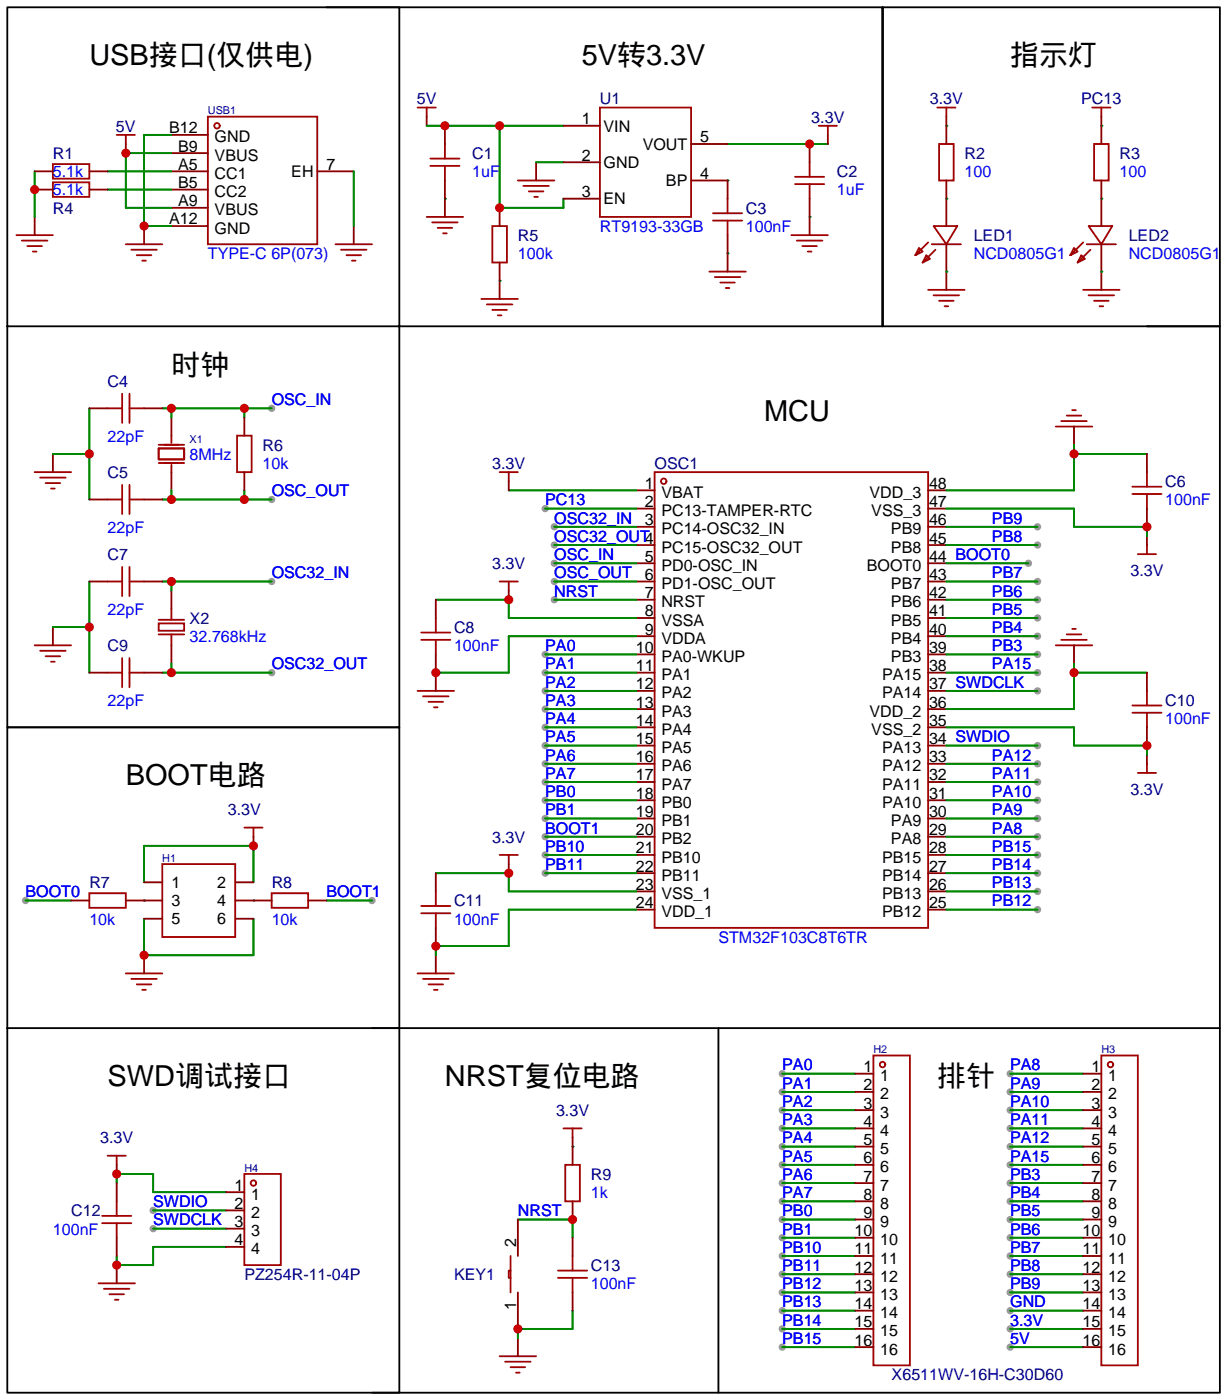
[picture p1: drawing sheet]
<svg xmlns="http://www.w3.org/2000/svg" width="171mm" height="195mm" viewBox="0 0 171 195" stroke-linecap="round" stroke-linejoin="round" font-family="sans-serif">
<g fill="#999">
<circle cx="37.8" cy="81" r=".51"/>
<circle cx="37.8" cy="93.7" r=".51"/>
<circle cx="77.2" cy="73.4" r=".51"/>
<circle cx="77.2" cy="75.9" r=".51"/>
<circle cx="77.2" cy="78.5" r=".51"/>
<circle cx="77.2" cy="81" r=".51"/>
<circle cx="77.2" cy="83.6" r=".51"/>
<circle cx="75.9" cy="91.2" r=".51"/>
<circle cx="75.9" cy="93.7" r=".51"/>
<circle cx="75.9" cy="96.3" r=".51"/>
<circle cx="75.9" cy="98.8" r=".51"/>
<circle cx="75.9" cy="101.3" r=".51"/>
<circle cx="75.9" cy="103.9" r=".51"/>
<circle cx="75.9" cy="106.4" r=".51"/>
<circle cx="75.9" cy="109" r=".51"/>
<circle cx="75.9" cy="111.5" r=".51"/>
<circle cx="75.9" cy="114" r=".51"/>
<circle cx="75.9" cy="116.6" r=".51"/>
<circle cx="75.9" cy="121.7" r=".51"/>
<circle cx="75.9" cy="119.1" r=".51"/>
<circle cx="144.5" cy="73.4" r=".51"/>
<circle cx="144.5" cy="75.9" r=".51"/>
<circle cx="143.3" cy="78.5" r=".51"/>
<circle cx="144.5" cy="81" r=".51"/>
<circle cx="144.5" cy="83.6" r=".51"/>
<circle cx="144.5" cy="86.1" r=".51"/>
<circle cx="144.5" cy="88.6" r=".51"/>
<circle cx="144.5" cy="91.2" r=".51"/>
<circle cx="144.5" cy="93.7" r=".51"/>
<circle cx="144.5" cy="96.3" r=".51"/>
<circle cx="144.5" cy="103.9" r=".51"/>
<circle cx="144.5" cy="106.4" r=".51"/>
<circle cx="144.5" cy="109" r=".51"/>
<circle cx="144.5" cy="111.5" r=".51"/>
<circle cx="144.5" cy="114" r=".51"/>
<circle cx="144.5" cy="116.6" r=".51"/>
<circle cx="144.5" cy="121.7" r=".51"/>
<circle cx="144.5" cy="124.2" r=".51"/>
<circle cx="144.5" cy="126.7" r=".51"/>
<circle cx="144.5" cy="119.1" r=".51"/>
<circle cx="37.8" cy="56.9" r=".51"/>
<circle cx="37.8" cy="69.6" r=".51"/>
<circle cx="109" cy="149.6" r=".51"/>
<circle cx="109" cy="152.1" r=".51"/>
<circle cx="109" cy="154.7" r=".51"/>
<circle cx="109" cy="157.2" r=".51"/>
<circle cx="109" cy="159.8" r=".51"/>
<circle cx="109" cy="162.3" r=".51"/>
<circle cx="109" cy="164.8" r=".51"/>
<circle cx="109" cy="167.4" r=".51"/>
<circle cx="109" cy="169.9" r=".51"/>
<circle cx="109" cy="172.5" r=".51"/>
<circle cx="109" cy="175" r=".51"/>
<circle cx="109" cy="177.5" r=".51"/>
<circle cx="109" cy="180.1" r=".51"/>
<circle cx="109" cy="182.6" r=".51"/>
<circle cx="109" cy="185.2" r=".51"/>
<circle cx="140.7" cy="149.6" r=".51"/>
<circle cx="140.7" cy="152.1" r=".51"/>
<circle cx="140.7" cy="154.7" r=".51"/>
<circle cx="140.7" cy="157.2" r=".51"/>
<circle cx="140.7" cy="159.8" r=".51"/>
<circle cx="140.7" cy="162.3" r=".51"/>
<circle cx="140.7" cy="164.8" r=".51"/>
<circle cx="140.7" cy="169.9" r=".51"/>
<circle cx="140.7" cy="172.5" r=".51"/>
<circle cx="140.7" cy="175" r=".51"/>
<circle cx="140.7" cy="180.1" r=".51"/>
<circle cx="140.7" cy="182.6" r=".51"/>
<circle cx="140.7" cy="185.2" r=".51"/>
<circle cx="140.7" cy="187.7" r=".51"/>
<circle cx="140.7" cy="177.5" r=".51"/>
<circle cx="140.7" cy="167.4" r=".51"/>
<circle cx="109" cy="187.7" r=".51"/>
<circle cx="21.3" cy="168.7" r=".51"/>
<circle cx="21.3" cy="171.2" r=".51"/>
<circle cx="51.8" cy="125.5" r=".51"/>
<circle cx="3.6" cy="125.5" r=".51"/>
<circle cx="75.9" cy="70.9" r=".51"/>
</g>
<g fill="none" stroke="#a10000" stroke-width=".25">
<path d="M16.3 18.8h2.5M17.5 18.8v1.3M29 16.3h15.2v17.7h-15.2zM58.2 15h2.5M59.4 15v1.3M83.6 15h12.7v15.2h-12.7zM114 17.5h2.6M115.3 17.5v1.3M130.6 15h2.5M131.8 15v1.3M152.1 15h2.6M153.4 15v1.3"/>
<path d="M2.3 32.8h5.1M3 33.5h3.6M3.8 34.3h2M4.6 35.1h.5M7.4 22.9h5v2h-5zM7.4 25.4h5v2h-5zM17.5 34h5.1M18.3 34.8h3.5M19 35.6h2.1M19.8 36.3h.5M46.7 34h5.1M47.5 34.8h3.6"/>
<path d="M48.3 35.6h2M49 36.3h.5M59.4 30.2h5.1M59.9 23.1h4.1M59.9 22.1h4.1M60.2 31h3.6M61 31.8h2M61.7 32.5h.5M62 20.1v2M62 23.1v2M68.6 31.5h2v5.1h-2zM72.1 25.1h5.1"/>
<path d="M72.9 25.9h3.6M73.7 26.7h2M74.4 27.4h.5M98.8 37.8h5.1M99.3 30.7h4.1M99.3 29.7h4.1M99.6 38.6h3.5M100.3 39.4h2.1M101.3 27.7v2M101.3 30.7v2.1M110.2 32.8h5.1M110.7 25.7h4.1"/>
<path d="M110.7 24.6h4.1M111 33.5h3.6M111.8 34.3h2M112.5 35.1h.5M112.8 22.6v2M112.8 25.7v2M128 34.5l.5 .6-1 .5zM129 35.6l.5 .5-1 .5zM129.3 33.8l-1.8 1.8M129.8 34h4.1M130 31.5h3.3l-1.5 2.5zM130.3 34.8l-1.8 1.8"/>
<path d="M130.8 20.1h2v5h-2zM149.6 34.5l.5 .6-1 .5zM150.6 35.6l.5 .5-1 .5zM150.9 33.8l-1.8 1.8M151.4 34h4M151.6 31.5h3.3l-1.5 2.5zM151.9 34.8l-1.8 1.8M152.4 20.1h2v5h-2zM15 56.9h2M17 54.9v4M18 56.9h2.1M18 54.9v4"/>
<path d="M67.1 41.7h5M67.8 42.4h3.6M68.6 43.2h2M69.3 43.9h.5M101.1 40.1h.5M129.3 40.4h5.1M130 41.1h3.6M130.8 41.9h2M131.6 42.7h.5M147.1 59.4h5M147.8 58.7h3.6M148.6 57.9h2"/>
<path d="M149.4 57.2h.5M150.9 40.4h5.1M151.6 41.1h3.6M152.4 41.9h2M153.2 42.7h.5M4.8 65.8h5.1M5.6 66.5h3.5M6.3 67.3h2.1M7.1 68.1h.5M15 69.6h2M17 67.6v4M17 79v4.1"/>
<path d="M18 67.6v4M18 79v4.1M18 69.6h2.1M22.1 62.5h3.6v1.5h-3.6zM22.1 64.5h3.6M22.1 62h3.6M23.9 60.7v1M23.9 64.8v1M33 60.7h2.1v5.1h-2.1zM69.6 65.8h2.5M70.9 65.8v1.3M91.2 65.8h38.1v63.5h-38.1z"/>
<path d="M157.7 68.8h4.1M157.7 67.8h4.1M158.5 77.2h2.5M159.8 65.8v2M159.8 68.8v2.1M159.8 75.9v1.3M4.8 89.9h5.1M5.6 90.7h3.5M6.3 91.4h2.1M7.1 92.2h.5M15 81h2M15 93.7h2"/>
<path d="M17 91.7v4.1M18 81h2.1M18 91.7v4.1M18 93.7h2.1M22.1 86.9h3.6v1h-3.6zM22.1 88.4h3.6M22.1 86.4h3.6M23.9 84.8v1.6M23.9 88.4v1.5M58.2 96.3h5M58.7 89.2h4M58.7 88.1h4"/>
<path d="M58.9 97h3.6M59.7 97.8h2M60.5 98.6h.5M60.7 86.1v2M60.7 89.2v2M69.6 81h2.5M70.9 81v1.3M147.1 89.9h5M147.8 89.2h3.6M148.6 88.4h2M149.4 87.6h.5M157.7 99.3h4.1"/>
<path d="M157.7 98.3h4.1M159.8 96.3v2M159.8 99.3v2M34 115.3h2.6M35.3 115.3v1.3M69.6 119.1h2.5M70.9 119.1v1.3M158.5 107.7h2.5M159.8 106.4v1.3M12.4 124.5h5.1v2h-5.1zM17.5 135.6h5.1M18.3 136.4h3.5"/>
<path d="M19 137.2h2.1M19.8 137.9h.5M22.6 120.4h10.2v10.2h-10.2zM37.8 124.5h5.1v2h-5.1zM58.2 135.6h5M58.7 126.2h4M58.7 127.3h4M58.9 136.4h3.6M59.7 137.2h2M60.5 137.9h.5M60.7 124.2v2M60.7 127.3v2"/>
<path d="M78.5 157.2h2.5M79.8 157.2v1.3M121.7 147.1h5v43.1h-5zM153.4 147.1h5.1v43.1h-5.1zM13.7 178.8h5.1M14.2 170.4h4.1M14.2 169.4h4.1M14.5 179.6h3.5M15 161h2.5M16.3 161v1.3M16.3 167.4v2M16.3 170.4v2.1"/>
<path d="M34 163.6h5.1v12.7h-5.1zM71.1 177h-.2v1.1h.2M71.1 175v5.1M77.7 177h4.1M77.7 178.1h4.1M78.7 162.3h2.1v5.1h-2.1zM79.8 175v2M79.8 178.1v2M15.2 180.3h2.1M16 181.1h.5M69.6 189h5.1M70.4 189.7h3.5"/>
<path d="M71.1 190.5h2.1M71.9 191.3h.5"/>
<circle cx="30.2" cy="17.5" r=".38"/>
<circle cx="92.5" cy="67.1" r=".38"/>
<circle cx="122.9" cy="148.3" r=".38"/>
<circle cx="154.7" cy="148.3" r=".38"/>
<circle cx="35.3" cy="164.8" r=".38"/>
</g>
<g fill="none" stroke="#870000" stroke-width=".25">
<path d="M23.9 18.8h5.1M59.4 16.3v1.2M62 17.5v2.6M78.5 17.5h5.1M115.3 18.8v1.3M131.8 16.3v3.8M153.4 16.3v3.8M4.8 23.9h2.6M4.8 26.4h2.6M4.8 30.2v2.6M12.4 23.9h2.6M12.4 26.4h2.6"/>
<path d="M17.5 20.1v1.2M20.1 31.5v2.5M23.9 23.9h5.1M23.9 31.5h5.1M23.9 29h5.1M23.9 26.4h5.1M23.9 21.3h5.1M44.2 23.9h5.1M49.3 31.5v2.5M62 25.1v5.1M69.6 29v2.5M69.6 36.6v5.1"/>
<path d="M74.7 22.6v2.5M78.5 22.6h5.1M78.5 27.7h5.1M96.3 25.1h5v2.6M96.3 20.1h5M101.3 32.8v5M112.8 20.1v2.5M112.8 27.7v5.1M131.8 25.1v6.4M131.8 34v6.4M153.4 25.1v6.4M153.4 34v6.4"/>
<path d="M12.4 56.9h2.6M20.1 56.9h2.5M23.9 58.2v2.5M34 58.2v2.5M149.6 59.4v2.6M7.4 63.2v2.6M12.4 69.6h2.6M20.1 69.6h2.5M23.9 65.8v2.5M34 65.8v2.5M70.9 67.1v1.2M88.6 68.3h2.6"/>
<path d="M88.6 70.9h2.6M88.6 73.4h2.6M88.6 75.9h2.6M88.6 78.5h2.6M129.3 68.3h2.5M129.3 70.9h2.5M129.3 73.4h2.5M129.3 75.9h2.5M129.3 78.5h2.5M159.8 63.2v2.6M159.8 70.9v2.5M159.8 74.7v1.2"/>
<path d="M7.4 87.4v2.5M12.4 81h2.6M12.4 93.7h2.6M20.1 81h2.5M20.1 93.7h2.5M23.9 82.3v2.5M23.9 89.9v2.6M60.7 83.6v2.5M60.7 91.2v5.1M70.9 82.3v1.3M88.6 81h2.6M88.6 83.6h2.6"/>
<path d="M88.6 86.1h2.6M88.6 88.6h2.6M88.6 91.2h2.6M88.6 93.7h2.6M88.6 96.3h2.6M88.6 98.8h2.6M129.3 81h2.5M129.3 83.6h2.5M129.3 86.1h2.5M129.3 88.6h2.5M129.3 91.2h2.5M129.3 93.7h2.5"/>
<path d="M129.3 96.3h2.5M129.3 98.8h2.5M149.6 89.9v2.6M159.8 93.7v2.6M35.3 116.6v1.3M88.6 101.3h2.6M88.6 103.9h2.6M88.6 106.4h2.6M88.6 109h2.6M88.6 111.5h2.6M88.6 114h2.6M88.6 116.6h2.6"/>
<path d="M88.6 119.1h2.6M129.3 101.3h2.5M129.3 103.9h2.5M129.3 106.4h2.5M129.3 109h2.5M129.3 111.5h2.5M129.3 114h2.5M129.3 116.6h2.5M129.3 119.1h2.5M159.8 101.3v2.6M159.8 105.2v1.2M9.9 125.5h2.5"/>
<path d="M17.5 125.5h5.1M20.1 133.1v2.5M20.1 122.9h2.5M20.1 128h2.5M32.8 122.9h2.5M32.8 125.5h5M32.8 128h2.5M42.9 125.5h2.6M60.7 121.7v2.5M60.7 129.3v2.5M60.7 133.1v2.5M70.9 120.4v1.3"/>
<path d="M88.6 121.7h2.6M88.6 124.2h2.6M88.6 126.7h2.6M129.3 121.7h2.5M129.3 124.2h2.5M129.3 126.7h2.5M79.8 158.5v3.8M119.1 149.6h2.6M119.1 152.1h2.6M119.1 154.7h2.6M119.1 157.2h2.6M119.1 159.8h2.6"/>
<path d="M150.9 149.6h2.5M150.9 152.1h2.5M150.9 154.7h2.5M150.9 157.2h2.5M150.9 159.8h2.5M16.3 162.3v1.3M16.3 164.8v2.6M16.3 172.5v2.5M16.3 176.3v2.5M31.5 166.1h2.5M31.5 168.7h2.5M31.5 171.2h2.5"/>
<path d="M31.5 173.7h2.5M72.1 169.9v5.1M79.8 167.4v2.5M79.8 172.5v2.5M119.1 162.3h2.6M119.1 164.8h2.6M119.1 167.4h2.6M119.1 169.9h2.6M119.1 172.5h2.6M119.1 175h2.6M119.1 177.5h2.6M150.9 162.3h2.5"/>
<path d="M150.9 164.8h2.5M150.9 167.4h2.5M150.9 169.9h2.5M150.9 172.5h2.5M150.9 175h2.5M150.9 177.5h2.5M72.1 180.1v5.1M72.1 186.4v2.6M79.8 180.1v2.5M119.1 180.1h2.6M119.1 182.6h2.6M119.1 185.2h2.6"/>
<path d="M119.1 187.7h2.6M150.9 180.1h2.5M150.9 182.6h2.5M150.9 185.2h2.5M150.9 187.7h2.5"/>
</g>
<g fill="none" stroke="#008700" stroke-width=".25">
<path d="M23.9 18.8h-3.8v12.7h3.8M59.4 17.5h19.1M69.6 17.5v11.5h8.9v-1.3M131.8 17.5h.1M153.4 17.5h.1M4.8 23.9v6.3M15 26.4h8.9M15 23.9h8.9M23.9 21.3h-6.4v7.7h6.4M49.3 23.9v7.6M62 27.7h.1M69.6 39.1h.1"/>
<path d="M74.7 22.6h3.8M101.3 35.3h.1M101.3 25.1h.1M101.3 20.1h14M112.8 30.2h.1M131.8 37.8h.1M131.8 27.7h.1M153.4 37.8h.1M153.4 27.7h.1M12.4 56.9v12.7M22.6 56.9h15.2M23.9 56.9v1.3"/>
<path d="M34 56.9v1.3M7.4 63.2h5M22.6 69.6h15.2M23.9 68.3v1.3M34 68.3v1.3M70.9 68.3h17.7M75.9 70.9h12.7M77.2 73.4h11.4M77.2 75.9h11.4M77.2 78.5h11.4M131.8 73.4h12.7M131.8 70.9h17.8v2.5h10.2v1.3"/>
<path d="M131.8 75.9h12.7M131.8 78.5h11.5M149.6 62v6.3h-17.8M149.6 63.2h10.2M7.4 87.4h5M12.4 81v12.7M22.6 81h15.2M22.6 93.7h15.2M23.9 81v1.3M23.9 92.5v1.2M60.7 83.6h10.2v2.5h17.7M75.9 93.7h12.7"/>
<path d="M75.9 91.2h12.7M75.9 96.3h12.7M75.9 98.8h12.7M77.2 81h11.4M77.2 83.6h11.4M88.6 88.6h-17.7v5.1h-10.2M131.8 81h12.7M131.8 93.7h12.7M131.8 83.6h12.7M131.8 91.2h12.7M131.8 96.3h12.7M131.8 86.1h12.7"/>
<path d="M131.8 88.6h12.7M149.6 93.7h10.2M149.6 92.5v6.3h-17.8M75.9 101.3h12.7M75.9 103.9h12.7M75.9 106.4h12.7M75.9 109h12.7M75.9 111.5h12.7M75.9 114h12.7M75.9 116.6h12.7M75.9 119.1h12.7M131.8 101.3h17.8v2.6h10.2v1.3"/>
<path d="M131.8 103.9h12.7M131.8 106.4h12.7M131.8 109h12.7M131.8 111.5h12.7M131.8 114h12.7M131.8 116.6h12.7M131.8 119.1h12.7M3.6 125.5h6.3M20.1 125.5h.1M20.1 122.9v-5h15.2v5M20.1 128v5.1h15.2v-5.1M35.3 125.5h.1"/>
<path d="M45.5 125.5h6.3M60.7 121.7h10.2v2.5h17.7M75.9 121.7h12.7M88.6 126.7h-17.7v5.1h-10.2v1.3M131.8 121.7h12.7M131.8 124.2h12.7M131.8 126.7h12.7M79.8 159.8h.1M109 149.6h10.1M109 152.1h10.1M109 154.7h10.1M109 157.2h10.1"/>
<path d="M109 159.8h10.1M140.7 149.6h10.2M140.7 152.1h10.2M140.7 154.7h10.2M140.7 157.2h10.2M140.7 159.8h10.2M16.3 164.8v-1.2h5v2.5h10.2M21.3 168.7h10.2M21.3 171.2h10.2M31.5 173.7h-10.2v2.6h-5v-1.3M72.1 169.9h7.7v2.6M109 169.9h10.1"/>
<path d="M109 162.3h10.1M109 164.8h10.1M109 167.4h10.1M109 172.5h10.1M109 175h10.1M109 177.5h10.1M140.7 169.9h10.2M140.7 162.3h10.2M140.7 164.8h10.2M140.7 167.4h10.2M140.7 172.5h10.2M140.7 175h10.2"/>
<path d="M140.7 177.5h10.2M79.8 182.6v2.6h-7.7v1.2M109 185.2h10.1M109 180.1h10.1M109 182.6h10.1M109 187.7h10.1M140.7 185.2h10.2M140.7 180.1h10.2M140.7 182.6h10.2M140.7 187.7h10.2"/>
</g>
<path d="M45.5 1h77.4v44.5v-44.5h47v44.5h-10.1M1 45.5v-44.5h54.6v44.5h-54.6v55.8h54.6v-55.8h114.3v97.8h-69.8M1 143.3h54.6v50.8h-54.6zM1 143.3v-42h54.6v42h-3.8M55.6 143.3h44.5v50.8h-48.3M169.9 143.3v50.8h-69.8" fill="none" stroke="#000" stroke-width=".25"/>
<g fill="#c00">
<circle cx="23.9" cy="81" r=".63"/>
<circle cx="23.9" cy="93.7" r=".63"/>
<circle cx="23.9" cy="56.9" r=".63"/>
<circle cx="34" cy="56.9" r=".63"/>
<circle cx="23.9" cy="69.6" r=".63"/>
<circle cx="34" cy="69.6" r=".63"/>
<circle cx="79.8" cy="169.9" r=".63"/>
<circle cx="12.4" cy="63.2" r=".63"/>
<circle cx="12.4" cy="87.4" r=".63"/>
<circle cx="72.1" cy="185.2" r=".63"/>
<circle cx="70.9" cy="83.6" r=".63"/>
<circle cx="60.7" cy="93.7" r=".63"/>
<circle cx="70.9" cy="121.7" r=".63"/>
<circle cx="60.7" cy="131.8" r=".63"/>
<circle cx="159.8" cy="73.4" r=".63"/>
<circle cx="149.6" cy="63.2" r=".63"/>
<circle cx="159.8" cy="103.9" r=".63"/>
<circle cx="149.6" cy="93.7" r=".63"/>
<circle cx="16.3" cy="163.6" r=".63"/>
<circle cx="16.3" cy="176.3" r=".63"/>
<circle cx="35.3" cy="117.9" r=".63"/>
<circle cx="20.1" cy="133.1" r=".63"/>
<circle cx="112.8" cy="20.1" r=".63"/>
<circle cx="62" cy="17.5" r=".63"/>
<circle cx="69.6" cy="17.5" r=".63"/>
<circle cx="69.6" cy="29" r=".63"/>
<circle cx="20.1" cy="31.5" r=".63"/>
<circle cx="17.5" cy="21.3" r=".63"/>
<circle cx="4.8" cy="26.4" r=".63"/>
</g>
<g font-size="4">
<text x="12.4" y="9.1">USB接口(仅供电)</text>
<text x="81" y="9.1">5V转3.3V</text>
<text x="140.7" y="9.1">指示灯</text>
<text x="23.9" y="52.3">时钟</text>
<text x="106.4" y="58.6">MCU</text>
<text x="17.5" y="109.4">BOOT电路</text>
<text x="15" y="151.3">SWD调试接口</text>
<text x="62" y="151.3">NRST复位电路</text>
<text x="130.6" y="151.3">排针</text>
</g>
<g font-size="2.2" fill="#000080">
<text x="58.1" y="14.5">5V</text>
<text x="83.6" y="14.5">U1</text>
<text x="113" y="17.1">3.3V</text>
<text x="129.5" y="14.5">3.3V</text>
<text x="150.6" y="14.5">PC13</text>
<text x="7.4" y="22.2">R1</text>
<text x="16.2" y="18.3">5V</text>
<text x="65.8" y="22.2">C1</text>
<text x="134.4" y="22.2">R2</text>
<text x="156" y="22.2">R3</text>
<text x="7.4" y="29.8">R4</text>
<text x="103.9" y="29.8">C3</text>
<text x="116.6" y="24.7">C2</text>
<text x="72.1" y="33.6">R5</text>
<text x="135.6" y="33.6">LED1</text>
<text x="157.2" y="33.6">LED2</text>
<text x="15" y="53.9">C4</text>
<text x="36.6" y="62.8">R6</text>
<text x="68.6" y="65.3">3.3V</text>
<text x="91.2" y="65.3">OSC1</text>
<text x="15" y="66.6">C5</text>
<text x="162.3" y="67.9">C6</text>
<text x="15" y="78">C7</text>
<text x="68.6" y="79.3">3.3V</text>
<text x="157.5" y="80.3">3.3V</text>
<text x="26.4" y="86.9">X2</text>
<text x="63.2" y="88.2">C8</text>
<text x="15" y="90.7">C9</text>
<text x="162.3" y="98.4">C10</text>
<text x="31.7" y="113.6">3.3V</text>
<text x="157.5" y="110.8">3.3V</text>
<text x="68.6" y="117.4">3.3V</text>
<text x="12.4" y="123.8">R7</text>
<text x="37.8" y="123.8">R8</text>
<text x="63.2" y="126.3">C11</text>
<text x="77.5" y="155.5">3.3V</text>
<text x="14" y="159.3">3.3V</text>
<text x="82.3" y="164.4">R9</text>
<text x="9.9" y="169.5">C12</text>
<text x="34" y="178.4">PZ254R-11-04P</text>
<text x="63.2" y="178.4">KEY1</text>
<text x="82.3" y="177.1">C13</text>
<text x="124.2" y="192.3">X6511WV-16H-C30D60</text>
</g>
<g font-size="2.2">
<text x="81.1" y="17.3">1</text>
<text x="23.6" y="18.6">B12</text>
<text x="24.8" y="23.7">A5</text>
<text x="24.8" y="21.1">B9</text>
<text x="29.9" y="22.4">VBUS</text>
<text x="29.9" y="19.9">GND</text>
<text x="45.5" y="23.7">7</text>
<text x="81.1" y="22.4">2</text>
<text x="84.1" y="18.3">VIN</text>
<text x="84.1" y="23.4">GND</text>
<text x="89.5" y="20.9">VOUT</text>
<text x="97.5" y="19.9">5</text>
<text x="24.8" y="28.7">A9</text>
<text x="24.8" y="26.2">B5</text>
<text x="29.9" y="24.9">CC1</text>
<text x="29.9" y="27.5">CC2</text>
<text x="40.6" y="24.7">EH</text>
<text x="81.1" y="27.5">3</text>
<text x="84.1" y="28.5">EN</text>
<text x="92.8" y="25.9">BP</text>
<text x="97.5" y="24.9">4</text>
<text x="23.6" y="31.3">A12</text>
<text x="29.9" y="32.6">GND</text>
<text x="29.9" y="30">VBUS</text>
<text x="89.8" y="68.1">1</text>
<text x="89.8" y="70.7">2</text>
<text x="92.1" y="69.4">VBAT</text>
<text x="92.1" y="71.9">PC13-TAMPER-RTC</text>
<text x="121.1" y="69.4">VDD_3</text>
<text x="121.4" y="71.9">VSS_3</text>
<text x="129.4" y="70.7">47</text>
<text x="129.4" y="68.1">48</text>
<text x="89.8" y="73.2">3</text>
<text x="92.1" y="74.5">PC14-OSC32_IN</text>
<text x="92.1" y="77">PC15-OSC32_OUT</text>
<text x="124.1" y="77">PB8</text>
<text x="124.1" y="74.5">PB9</text>
<text x="129.4" y="75.7">45</text>
<text x="129.4" y="73.2">46</text>
<text x="89.8" y="78.3">5</text>
<text x="89.8" y="80.8">6</text>
<text x="89.8" y="83.4">7</text>
<text x="92.1" y="79.5">PD0-OSC_IN</text>
<text x="92.1" y="82.1">PD1-OSC_OUT</text>
<text x="120.7" y="79.5">BOOT0</text>
<text x="124.1" y="82.1">PB7</text>
<text x="129.4" y="83.4">42</text>
<text x="129.4" y="80.8">43</text>
<text x="129.4" y="78.3">44 BOOT0</text>
<text x="89.8" y="85.9">8</text>
<text x="89.8" y="88.4">9</text>
<text x="92.1" y="84.6">NRST</text>
<text x="92.1" y="87.2">VSSA</text>
<text x="92.1" y="89.7">VDDA</text>
<text x="124.1" y="89.7">PB4</text>
<text x="124.1" y="87.2">PB5</text>
<text x="124.1" y="84.6">PB6</text>
<text x="129.4" y="88.4">40</text>
<text x="129.4" y="85.9">41</text>
<text x="88.6" y="91">10</text>
<text x="88.6" y="93.5">11</text>
<text x="92.1" y="92.2">PA0-WKUP</text>
<text x="92.1" y="94.8">PA1</text>
<text x="122.9" y="94.8">PA15</text>
<text x="124.1" y="92.2">PB3</text>
<text x="129.4" y="93.5">38</text>
<text x="129.4" y="91">39</text>
<text x="88.6" y="96.1">12</text>
<text x="88.6" y="98.6">13</text>
<text x="88.6" y="101.1">14</text>
<text x="92.1" y="97.3">PA2</text>
<text x="92.1" y="99.9">PA3</text>
<text x="121.1" y="99.9">VDD_2</text>
<text x="122.9" y="97.3">PA14</text>
<text x="129.4" y="101.1">35</text>
<text x="129.4" y="98.6">36</text>
<text x="129.4" y="96.1">37 SWDCLK</text>
<text x="88.6" y="103.7">15</text>
<text x="88.6" y="106.2">16</text>
<text x="92.1" y="102.4">PA4</text>
<text x="92.1" y="104.9">PA5</text>
<text x="92.1" y="107.5">PA6</text>
<text x="121.4" y="102.4">VSS_2</text>
<text x="122.9" y="107.5">PA12</text>
<text x="122.9" y="104.9">PA13</text>
<text x="129.4" y="106.2">33</text>
<text x="129.4" y="103.7">34 SWDIO</text>
<text x="88.6" y="108.8">17</text>
<text x="88.6" y="111.3">18</text>
<text x="88.6" y="113.8">19</text>
<text x="92.1" y="110">PA7</text>
<text x="92.1" y="112.6">PB0</text>
<text x="122.9" y="112.6">PA10</text>
<text x="122.9" y="110">PA11</text>
<text x="129.4" y="113.8">30</text>
<text x="129.4" y="111.3">31</text>
<text x="129.4" y="108.8">32</text>
<text x="88.6" y="116.4">20</text>
<text x="88.6" y="118.9">21</text>
<text x="92.1" y="115.1">PB1</text>
<text x="92.1" y="117.6">PB2</text>
<text x="124.1" y="117.6">PA8</text>
<text x="124.1" y="115.1">PA9</text>
<text x="129.4" y="118.9">28</text>
<text x="129.4" y="116.4">29</text>
<text x="23.9" y="123.7">1</text>
<text x="30.3" y="123.7">2</text>
<text x="88.6" y="121.5">22</text>
<text x="88.6" y="124">23</text>
<text x="92.1" y="120.2">PB10</text>
<text x="92.1" y="122.7">PB11</text>
<text x="92.1" y="125.3">VSS_1</text>
<text x="122.9" y="125.3">PB13</text>
<text x="122.9" y="122.7">PB14</text>
<text x="122.9" y="120.2">PB15</text>
<text x="129.4" y="124">26</text>
<text x="129.4" y="121.5">27</text>
<text x="23.9" y="126.3">3</text>
<text x="23.9" y="128.8">5</text>
<text x="30.3" y="126.3">4</text>
<text x="30.3" y="128.8">6</text>
<text x="88.6" y="126.5">24</text>
<text x="92.1" y="127.8">VDD_1</text>
<text x="122.9" y="127.8">PB12</text>
<text x="129.4" y="126.5">25</text>
<text x="120.3" y="149.4">1</text>
<text x="152" y="149.4">1</text>
<text x="120.3" y="151.9">2</text>
<text x="120.3" y="154.5">3</text>
<text x="122.6" y="150.7">1</text>
<text x="122.6" y="153.2">2</text>
<text x="122.6" y="155.7">3</text>
<text x="152" y="151.9">2</text>
<text x="152" y="154.5">3</text>
<text x="154.4" y="150.7">1</text>
<text x="154.4" y="153.2">2</text>
<text x="154.4" y="155.7">3</text>
<text x="120.3" y="157">4</text>
<text x="120.3" y="159.6">5</text>
<text x="122.6" y="158.3">4</text>
<text x="122.6" y="160.8">5</text>
<text x="152" y="157">4</text>
<text x="152" y="159.6">5</text>
<text x="154.4" y="158.3">4</text>
<text x="154.4" y="160.8">5</text>
<text x="32.7" y="165.9">1</text>
<text x="35" y="167.2">1</text>
<text x="120.3" y="162.1">6</text>
<text x="120.3" y="164.6">7</text>
<text x="120.3" y="167.2">8</text>
<text x="122.6" y="163.4">6</text>
<text x="122.6" y="165.9">7</text>
<text x="152" y="162.1">6</text>
<text x="152" y="164.6">7</text>
<text x="152" y="167.2">8</text>
<text x="154.4" y="163.4">6</text>
<text x="154.4" y="165.9">7</text>
<text x="32.7" y="168.4">2</text>
<text x="32.7" y="171">3</text>
<text x="32.7" y="173.5">4</text>
<text x="35" y="169.7">2</text>
<text x="35" y="172.3">3</text>
<text x="71.9" y="173.7" transform="rotate(-90 71.9 173.7)">2</text>
<text x="119" y="172.3">10</text>
<text x="120.3" y="169.7">9</text>
<text x="122.6" y="168.4">8</text>
<text x="122.6" y="171">9</text>
<text x="122.6" y="173.5">10</text>
<text x="150.8" y="172.3">10</text>
<text x="152" y="169.7">9</text>
<text x="154.4" y="168.4">8</text>
<text x="154.4" y="171">9</text>
<text x="154.4" y="173.5">10</text>
<text x="35" y="174.8">4</text>
<text x="119" y="174.8">11</text>
<text x="119" y="177.3">12</text>
<text x="119" y="179.9">13</text>
<text x="122.6" y="176.1">11</text>
<text x="122.6" y="178.6">12</text>
<text x="150.8" y="174.8">11</text>
<text x="150.8" y="177.3">12</text>
<text x="150.8" y="179.9">13</text>
<text x="154.4" y="176.1">11</text>
<text x="154.4" y="178.6">12</text>
<text x="71.9" y="182.6" transform="rotate(-90 71.9 182.6)">1</text>
<text x="119" y="182.4">14</text>
<text x="119" y="185">15</text>
<text x="122.6" y="181.1">13</text>
<text x="122.6" y="183.7">14</text>
<text x="150.8" y="182.4">14</text>
<text x="150.8" y="185">15</text>
<text x="154.4" y="181.1">13</text>
<text x="154.4" y="183.7">14</text>
<text x="119" y="187.5">16</text>
<text x="122.6" y="186.2">15</text>
<text x="122.6" y="188.8">16</text>
<text x="150.8" y="187.5">16</text>
<text x="154.4" y="186.2">15</text>
<text x="154.4" y="188.8">16</text>
</g>
<g font-size="2.2" fill="#00f">
<text x="7.4" y="24.7">5.1k</text>
<text x="7.4" y="27.2">5.1k</text>
<text x="65.8" y="24.7">1uF</text>
<text x="116.6" y="27.2">1uF</text>
<text x="134.4" y="24.7">100</text>
<text x="156" y="24.7">100</text>
<text x="83.6" y="32.3">RT9193-33GB</text>
<text x="103.9" y="32.3">100nF</text>
<text x="29" y="36.1">TYPE-C 6P(073)</text>
<text x="72.1" y="36.1">100k</text>
<text x="135.6" y="36.1">NCD0805G1</text>
<text x="157.2" y="36.1">NCD0805G1</text>
<text x="37.8" y="56.4">OSC_IN</text>
<text x="15" y="61.5">22pF</text>
<text x="26.4" y="64.1">8MHz</text>
<text x="36.6" y="65.3">10k</text>
<text x="37.8" y="69.1">OSC_OUT</text>
<text x="75.9" y="70.4">PC13</text>
<text x="162.3" y="70.4">100nF</text>
<text x="15" y="74.2">22pF</text>
<text x="77.2" y="73">OSC32_IN</text>
<text x="77.2" y="75.5">OSC32_OUT4</text>
<text x="138.2" y="73">PB9</text>
<text x="138.2" y="75.5">PB8</text>
<text x="37.8" y="80.6">OSC32_IN</text>
<text x="77.2" y="78">OSC_IN</text>
<text x="77.2" y="80.6">OSC_OUT</text>
<text x="77.2" y="83.1">NRST</text>
<text x="138.2" y="80.6">PB7</text>
<text x="138.2" y="83.1">PB6</text>
<text x="15" y="85.7">22pF</text>
<text x="26.4" y="89.5">32.768kHz</text>
<text x="138.2" y="85.7">PB5</text>
<text x="138.2" y="88.2">PB4</text>
<text x="37.8" y="93.3">OSC32_OUT</text>
<text x="63.2" y="90.7">100nF</text>
<text x="75.9" y="90.7">PA0</text>
<text x="75.9" y="93.3">PA1</text>
<text x="75.9" y="95.8">PA2</text>
<text x="138.2" y="90.7">PB3</text>
<text x="138.2" y="93.3">PA15</text>
<text x="15" y="98.4">22pF</text>
<text x="75.9" y="98.4">PA3</text>
<text x="75.9" y="100.9">PA4</text>
<text x="162.3" y="100.9">100nF</text>
<text x="75.9" y="103.4">PA5</text>
<text x="75.9" y="106">PA6</text>
<text x="138.2" y="106">PA12</text>
<text x="75.9" y="108.5">PA7</text>
<text x="75.9" y="111.1">PB0</text>
<text x="75.9" y="113.6">PB1</text>
<text x="138.2" y="108.5">PA11</text>
<text x="138.2" y="111.1">PA10</text>
<text x="138.2" y="113.6">PA9</text>
<text x="75.9" y="116.1">BOOT1</text>
<text x="75.9" y="118.7">PB10</text>
<text x="138.2" y="116.1">PA8</text>
<text x="138.2" y="118.7">PB15</text>
<text x="3.6" y="125">BOOT0</text>
<text x="45.5" y="125">BOOT1</text>
<text x="75.9" y="121.2">PB11</text>
<text x="138.2" y="121.2">PB14</text>
<text x="138.2" y="123.8">PB13</text>
<text x="12.4" y="128.8">10k</text>
<text x="37.8" y="128.8">10k</text>
<text x="63.2" y="128.8">100nF</text>
<text x="100.1" y="131.4">STM32F103C8T6TR</text>
<text x="138.2" y="126.3">PB12</text>
<text x="109" y="149.2">PA0</text>
<text x="140.7" y="149.2">PA8</text>
<text x="109" y="151.7">PA1</text>
<text x="109" y="154.2">PA2</text>
<text x="140.7" y="151.7">PA9</text>
<text x="140.7" y="154.2">PA10</text>
<text x="109" y="156.8">PA3</text>
<text x="109" y="159.3">PA4</text>
<text x="109" y="161.9">PA5</text>
<text x="140.7" y="156.8">PA11</text>
<text x="140.7" y="159.3">PA12</text>
<text x="140.7" y="161.9">PA15</text>
<text x="82.3" y="166.9">1k</text>
<text x="109" y="164.4">PA6</text>
<text x="109" y="166.9">PA7</text>
<text x="140.7" y="164.4">PB3</text>
<text x="140.7" y="166.9">PB4</text>
<text x="7.4" y="172">100nF</text>
<text x="21.3" y="168.2">SWDIO</text>
<text x="21.3" y="170.7">SWDCLK</text>
<text x="72.1" y="169.5">NRST</text>
<text x="109" y="169.5">PB0</text>
<text x="109" y="172">PB1</text>
<text x="140.7" y="169.5">PB5</text>
<text x="140.7" y="172">PB6</text>
<text x="82.3" y="179.6">100nF</text>
<text x="109" y="174.6">PB10</text>
<text x="109" y="177.1">PB11</text>
<text x="109" y="179.6">PB12</text>
<text x="140.7" y="174.6">PB7</text>
<text x="140.7" y="179.6">PB9</text>
<text x="140.7" y="177.1">PB8</text>
<text x="109" y="182.2">PB13</text>
<text x="109" y="184.7">PB14</text>
<text x="140.7" y="182.2">GND</text>
<text x="140.7" y="184.7">3.3V</text>
<text x="109" y="187.3">PB15</text>
<text x="140.7" y="187.3">5V</text>
</g>
<g font-size="1.5" fill="#000080">
<text x="29" y="16">USB1</text>
<text x="26.4" y="61.7">X1</text>
<text x="22.6" y="120.1">H1</text>
<text x="121.7" y="146.8">H2</text>
<text x="153.4" y="146.8">H3</text>
<text x="34" y="163.3">H4</text>
</g>
</svg>
